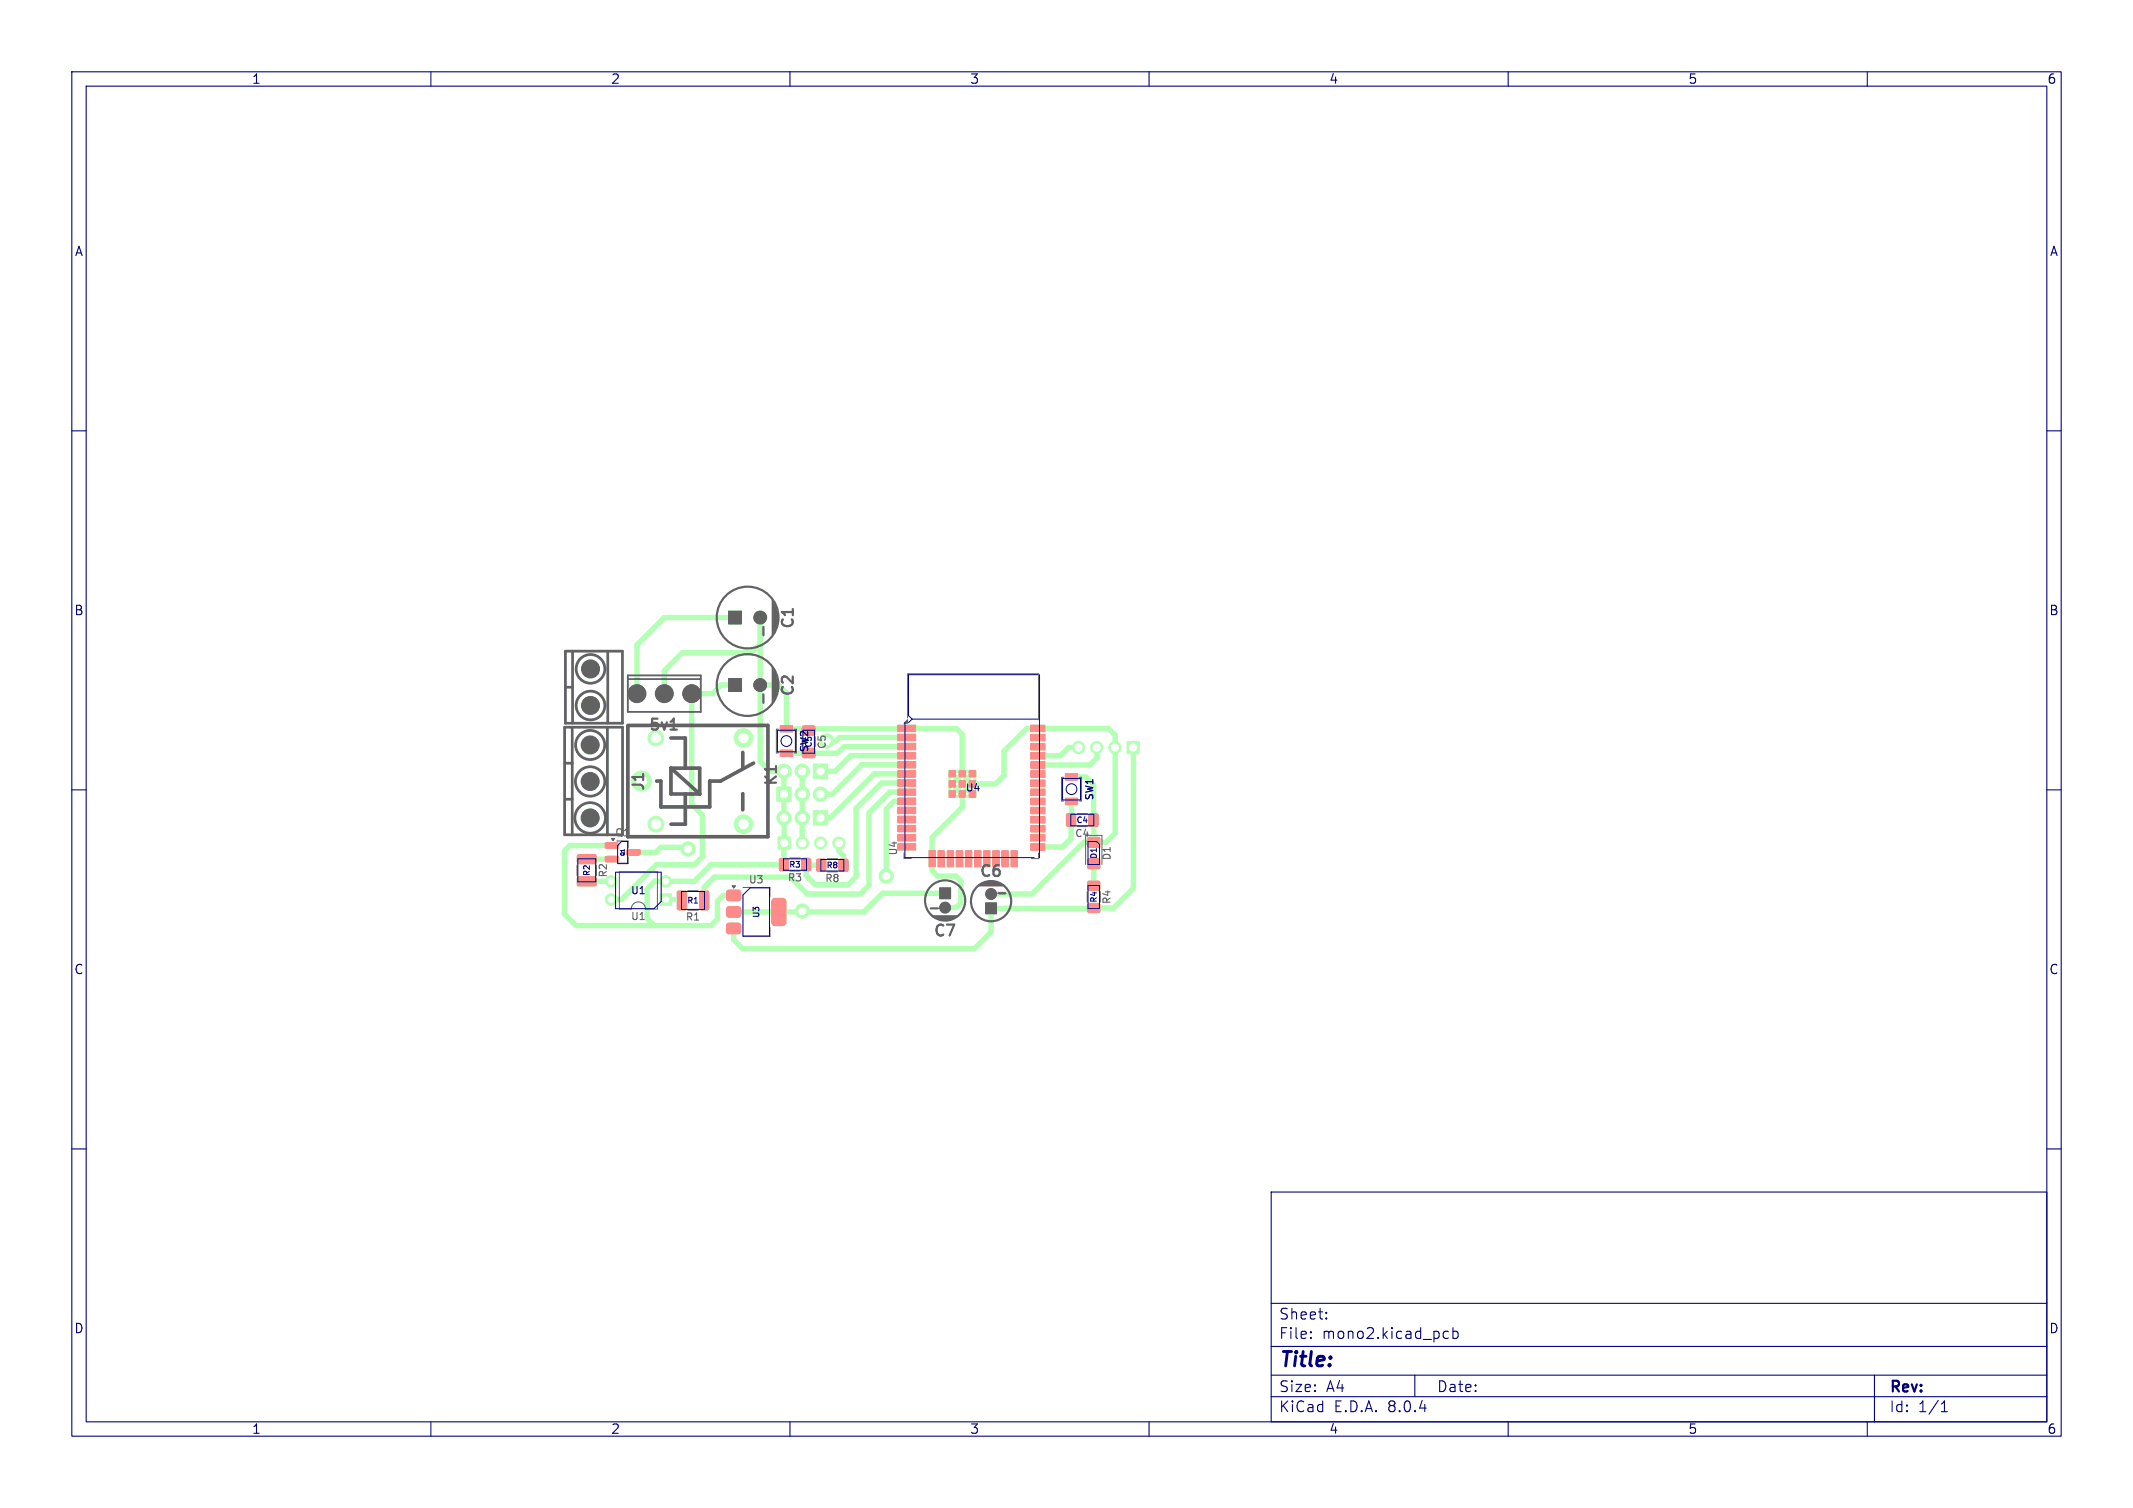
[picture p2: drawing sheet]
<svg xmlns="http://www.w3.org/2000/svg" width="297mm" height="210mm" viewBox="0 0 297 210" stroke-linecap="round" stroke-linejoin="round" font-family="sans-serif">
<g fill="#b3ffb3" stroke="#b3ffb3" stroke-width=".14">
<path d="M125 101h2.5v.9h-2.5z"/>
<path d="M125 102.2h2.5v.9h-2.5z"/>
<path d="M125 103.5h2.5v.9h-2.5z"/>
<path d="M125 104.8h2.5v.9h-2.5z"/>
<path d="M125 106.1h2.5v.9h-2.5z"/>
<path d="M125 107.3h2.5v.9h-2.5z"/>
<path d="M125 108.6h2.5v.9h-2.5z"/>
<path d="M125 109.9h2.5v.9h-2.5z"/>
<path d="M125 111.1h2.5v.9h-2.5z"/>
<path d="M125 112.4h2.5v.9h-2.5z"/>
<path d="M125 113.7h2.5v.9h-2.5z"/>
<path d="M125 114.9h2.5v.9h-2.5z"/>
<path d="M125 116.2h2.5v.9h-2.5z"/>
<path d="M125 117.5h2.5v.9h-2.5z"/>
<path d="M129.3 118.5h.9v2.2h-.9z"/>
<path d="M130.6 118.5h.9v2.2h-.9z"/>
<path d="M131.9 118.5h.9v2.2h-.9z"/>
<path d="M133.2 118.5h.9v2.2h-.9z"/>
<path d="M134.4 118.5h.9v2.2h-.9z"/>
<path d="M135.7 118.5h.9v2.2h-.9z"/>
<path d="M137 118.5h.9v2.2h-.9z"/>
<path d="M138.2 118.5h.9v2.2h-.9z"/>
<path d="M139.5 118.5h.9v2.2h-.9z"/>
<path d="M140.8 118.5h.9v2.2h-.9z"/>
<path d="M143.5 117.5h2v.9h-2z"/>
<path d="M143.5 116.2h2v.9h-2z"/>
<path d="M143.5 115h2v.9h-2z"/>
<path d="M143.5 113.7h2v.9h-2z"/>
<path d="M143.5 112.4h2v.9h-2z"/>
<path d="M143.5 111.2h2v.9h-2z"/>
<path d="M143.5 109.9h2v.9h-2z"/>
<path d="M143.5 108.6h2v.9h-2z"/>
<path d="M143.5 107.3h2v.9h-2z"/>
<path d="M143.5 106.1h2v.9h-2z"/>
<path d="M143.5 104.8h2v.9h-2z"/>
<path d="M143.5 103.5h2v.9h-2z"/>
<path d="M143.5 102.3h2v.9h-2z"/>
<path d="M143.5 101h2v.9h-2z"/>
<path d="M132.2 107.3h.9v.9h-.9z"/>
<path d="M132.2 108.7h.9v.9h-.9z"/>
<path d="M132.2 110.1h.9v.9h-.9z"/>
<path d="M133.5 107.3h1v.9h-1z"/>
<path d="M133.5 108.7h1v.9h-1z"/>
<path d="M132.1 107.3h3.8v3.8h-3.8z"/>
<path d="M133.5 110.1h1v.9h-1z"/>
<path d="M134.9 107.3h1v.9h-1z"/>
<path d="M134.9 108.7h1v.9h-1z"/>
<path d="M134.9 110.1h1v.9h-1z"/>
<path d="M108.3 116.5h1.7v1.7h-1.7z"/>
<path d="M137.2 125.7h1.6v1.6h-1.6z"/>
<path d="M84.3 117.4h1.7l.1 .1v.5l-.1 .1h-1.6l-.1-.2z"/>
<path d="M84.3 119.3h1.7l.1 .2v.4l-.1 .2-1.6-.1-.1-.2z"/>
<path d="M87.3 118.4l1.7-.1 .1 .2v.5l-.1 .1h-1.6l-.1-.2z"/>
<path d="M156.9 103.2h1.7v1.8h-1.7z"/>
<path d="M101.4 85.1h1.8v1.8h-1.8z"/>
<path d="M113.8 119.7l.1-.1 1 .1 .1 .2-.1 1.4-.1 .1-1-.1-.1-.2z"/>
<path d="M116.9 119.7l.2-.1 .9 .1 .1 .2-.1 1.4-.2 .1-.9-.1-.1-.2z"/>
<path d="M108.6 119.6l.2-.1 .9 .1 .1 .2-.1 1.4-.2 .1-.9-.1-.1-.2z"/>
<path d="M111.7 119.6l.1-.1 1 .1 .1 .2-.1 1.4-.1 .1-1-.1-.1-.2z"/>
<path d="M97.5 124.1h.9l.3 .1v2.3l-.2 .2h-.8l-.3-.1z"/>
<path d="M94.4 124.1h1l.2 .1v2.3l-.2 .2h-.9l-.2-.1z"/>
<path d="M130.8 123.6h1.6v1.6h-1.6z"/>
<path d="M151.5 125.9l.2-.1 1.4 .1 .1 .2-.1 .9-.2 .1-1.4-.1-.1-.2z"/>
<path d="M151.5 122.8l.2-.1 1.4 .1 .1 .1-.1 1-.2 .1-1.4-.1-.1-.1z"/>
<path d="M151.7 113.4l.2-.1 1 .1v.1v1.5l-.2 .1-1-.1-.1-.2z"/>
<path d="M148.5 113.4l.2-.1 1 .1 .1 .1-.1 1.5-.1 .1-1.1-.1v-.2z"/>
<path d="M113.2 112.9h2v2h-2z"/>
<path d="M108.2 109.6h2v2h-2z"/>
<path d="M108.7 101.1h1.7v.9h-1.7z"/>
<path d="M108.7 104.4h1.7v1h-1.7z"/>
<path d="M111.8 104.3l.1-.1 1.5 .1 .1 .1-.1 1.1h-.2h-1.4l-.1-.2z"/>
<path d="M111.8 101.1h.1h1.5l.1 .2-.1 1-.2 .1-1.4-.1-.1-.2z"/>
<path d="M101.4 94.5h1.8v1.8h-1.8z"/>
<path d="M91.9 124.5h1.6v1.6h-1.6z"/>
<path d="M101.3 124l.2-.1 1.5 .1 .1 .3v1l-.3 .2-1.5-.1-.2-.3 .1-.9z"/>
<path d="M101.3 126.3l.2-.1 1.5 .1 .1 .3v1l-.3 .2-1.5-.1-.2-.3 .1-.9z"/>
<path d="M107.6 125.2l.2-.1h1.1l.3 .1 .2 .2 .1 3-.1 .2-.2 .2-1.4 .1-.3-.3-.1-3z"/>
<path d="M101.3 128.6l.2-.1 1.5 .1 .1 .3v1l-.3 .2-1.5-.1-.2-.3 .1-.9z"/>
<path d="M113.2 106.4h2v2h-2z"/>
<path d="M151.5 116.7l.2-.1 1.4 .1 .1 .1-.1 1.2h-.2h-1.4l-.1-.2z"/>
<path d="M151.5 119.6h.2h1.4l.1 .2-.1 1.1-.2 .1-1.4-.1-.1-.1z"/>
<path d="M80.4 122.2l2.5-.1 .1 .3v.8l-.2 .2h-2.3l-.1-.2z"/>
<path d="M80.4 119.1l2.5-.1 .1 .2v.9l-.2 .2h-2.3l-.1-.2z"/>
<path d="M148.3 111.1h1.7v1h-1.7z"/>
<path d="M148.3 107.8h1.7v.9h-1.7z"/>
<circle cx="132.6" cy="108.5" r=".3"/>
<circle cx="132.6" cy="109.9" r=".3"/>
<circle cx="133.3" cy="107.8" r=".3"/>
<circle cx="133.3" cy="109.2" r=".3"/>
<circle cx="133.3" cy="110.6" r=".3"/>
<circle cx="134" cy="108.5" r=".3"/>
<circle cx="134" cy="109.9" r=".3"/>
<circle cx="134.7" cy="107.8" r=".3"/>
<circle cx="134.7" cy="109.2" r=".3"/>
<circle cx="135.4" cy="108.5" r=".3"/>
<circle cx="111.7" cy="117.4" r=".85"/>
<circle cx="114.3" cy="117.4" r=".85"/>
<circle cx="116.8" cy="117.4" r=".85"/>
<circle cx="138" cy="124.5" r=".76"/>
<circle cx="155.2" cy="104.1" r=".85"/>
<circle cx="152.7" cy="104.1" r=".85"/>
<circle cx="150.2" cy="104.1" r=".85"/>
<circle cx="105.8" cy="86" r=".9"/>
<circle cx="131.6" cy="126.4" r=".76"/>
<circle cx="96.3" cy="96.6" r="1.25"/>
<circle cx="92.5" cy="96.6" r="1.25"/>
<circle cx="88.7" cy="96.6" r="1.25"/>
<circle cx="111.7" cy="113.9" r="1"/>
<circle cx="109.2" cy="113.9" r="1"/>
<circle cx="111.7" cy="110.6" r="1"/>
<circle cx="114.2" cy="110.6" r="1"/>
<circle cx="82.2" cy="103.7" r="1.25"/>
<circle cx="82.2" cy="108.8" r="1.25"/>
<circle cx="82.2" cy="113.9" r="1.25"/>
<circle cx="105.8" cy="95.4" r=".9"/>
<circle cx="92.7" cy="122.7" r=".8"/>
<circle cx="85.1" cy="122.7" r=".8"/>
<circle cx="85.1" cy="125.3" r=".8"/>
<circle cx="111.7" cy="107.4" r="1"/>
<circle cx="109.2" cy="107.4" r="1"/>
<circle cx="89.3" cy="108.8" r="1.4"/>
<circle cx="91.3" cy="114.8" r="1.1"/>
<circle cx="103.5" cy="114.8" r="1.3"/>
<circle cx="103.5" cy="102.8" r="1.3"/>
<circle cx="91.3" cy="102.8" r="1.1"/>
<circle cx="82.2" cy="93.2" r="1.25"/>
<circle cx="82.2" cy="98.2" r="1.25"/>
<circle cx="111.7" cy="126.9" r="1"/>
<circle cx="123.4" cy="122" r="1"/>
<circle cx="115.1" cy="103.2" r="1"/>
<circle cx="95.8" cy="118.2" r="1"/>
</g>
<g fill="none" stroke="#b3ffb3" stroke-width=".75">
<path d="M102.4 95.4h-2l-1.2 1.2h-2.9v15.4l1.5 1.5v5.8l-1.1 1.1h-5.3l-4.9 4.9h-1.4M102.4 86h-9.9l-3.8 3.8v6.8M105.8 95.4h2.6l1.1 1.1v5l23.6-.1 .9 .9M105.8 86v20.1l1.4 1.3M105.8 89.7l-1.1 1.2h-9.7l-2.5 2.5v3.2M81.7 119.7h3.5M85.2 117.8h-5.8l-.8 .7v8.8l1.6 1.6h18.8l.9-.9v-2.5l.8-.8h1.4M95.8 118.2l-.2-.2h-3.6l-.7 .7h-3.1M109.2 107.4l-.1 13h-10.1l-2.3 2.3h-5.5l-1.1 1.1v4.1l1 1M109.2 113.9h.1M109.2 117.4h-.1M111.7 107.4v10"/>
<path d="M116.8 117.4v1.1l.7 .6v1.4M126.2 110.3h-2.3l-2.9 2.9v10.1l-1.2 1.2h-7.4l-2.3-2.3h-10.7l-1.3 1.3v1.9M126.2 106.5h-6.2l-4.1 4.1h-1.7M126.2 102.7h-9.3l-.5 .5h-1.3M126.2 109h-3.4l-3.6 3.6v9.5l-1.1 1.1h-4.6l-1.3-1.3v-1.5l.2 .1h2M126.2 107.8h-4.5l-6.1 6.1h-1.3M126.2 105.2h-7.7l-2.2 2.2h-2.1M126.2 104h-8.7l-.9 .9h-7.1M126.2 111.6h-1.7l-1.1 1.1v9.3M134 102.3v6.2M134 109.2v3.2l-4.2 4.2v4.6l.7 .8h2.6l.7 .7v3l-.7 .7h-1.5M134 102.3h.1"/>
<path d="M135.4 109.2h3.2l1.2-1.2v-3.4l3.2-3.2h11.3l1 1v13.6l-1.3 1.3h-3.1l-7.2 7.2h-5.7M144.5 101.4l.1 .1M149.2 111.6l-.1 5.2-1.2 1.2h-3.4M149.2 108.2h2l1.1 1.1v8M150.2 104.1h-1.4l-1.2 1.2h-3.1l.1 .1M152.7 104.1v1.5l-.9 .9h-7.3M157.8 104.1v19.6l-2.8 2.8h-17v3.3l-2.3 2.3h-32.3l-1.3-1.3v-1.5M81.7 122.7h3.4M81.7 122.7v.1M92.7 125.3h2.1l.2 .1M131.6 124.4h-8.7l-2.6 2.6h-8.5l-.1-.1-.1 .1h-9.5M152.3 120.3v2.6"/>
</g>
<g fill="#fff" stroke="#fff" stroke-width=".14">
<circle cx="111.7" cy="126.9" r=".5"/>
<circle cx="123.4" cy="122" r=".5"/>
<circle cx="95.8" cy="118.2" r=".5"/>
<circle cx="132.6" cy="108.5" r=".1"/>
<circle cx="132.6" cy="109.9" r=".1"/>
<circle cx="133.3" cy="107.8" r=".1"/>
<circle cx="133.3" cy="109.2" r=".1"/>
<circle cx="133.3" cy="110.6" r=".1"/>
<circle cx="134" cy="108.5" r=".1"/>
<circle cx="134" cy="109.9" r=".1"/>
<circle cx="134.7" cy="107.8" r=".1"/>
<circle cx="135.4" cy="108.5" r=".1"/>
<circle cx="109.2" cy="117.4" r=".5"/>
<circle cx="111.7" cy="117.4" r=".5"/>
<circle cx="114.3" cy="117.4" r=".5"/>
<circle cx="116.8" cy="117.4" r=".5"/>
<circle cx="138" cy="126.5" r=".32"/>
<circle cx="138" cy="124.5" r=".32"/>
<circle cx="157.8" cy="104.1" r=".5"/>
<circle cx="155.2" cy="104.1" r=".5"/>
<circle cx="152.7" cy="104.1" r=".5"/>
<circle cx="150.2" cy="104.1" r=".5"/>
<circle cx="105.8" cy="86" r=".4"/>
<circle cx="102.3" cy="86" r=".4"/>
<circle cx="131.6" cy="124.4" r=".32"/>
<circle cx="131.6" cy="126.4" r=".32"/>
<circle cx="96.3" cy="96.6" r=".62"/>
<circle cx="92.5" cy="96.6" r=".62"/>
<circle cx="88.7" cy="96.6" r=".62"/>
<circle cx="114.2" cy="113.9" r=".5"/>
<circle cx="111.7" cy="113.9" r=".5"/>
<circle cx="109.2" cy="113.9" r=".5"/>
<circle cx="109.2" cy="110.6" r=".5"/>
<circle cx="111.7" cy="110.6" r=".5"/>
<circle cx="114.2" cy="110.6" r=".5"/>
<circle cx="82.2" cy="103.7" r=".65"/>
<circle cx="82.2" cy="108.8" r=".65"/>
<circle cx="82.2" cy="113.9" r=".65"/>
<circle cx="109.5" cy="103.2" r=".4"/>
<circle cx="105.8" cy="95.4" r=".4"/>
<circle cx="102.3" cy="95.4" r=".4"/>
<circle cx="92.7" cy="125.3" r=".4"/>
<circle cx="92.7" cy="122.7" r=".4"/>
<circle cx="85.1" cy="122.7" r=".4"/>
<circle cx="85.1" cy="125.3" r=".4"/>
<circle cx="114.2" cy="107.4" r=".5"/>
<circle cx="111.7" cy="107.4" r=".5"/>
<circle cx="109.2" cy="107.4" r=".5"/>
<circle cx="91.3" cy="114.8" r=".65"/>
<circle cx="103.5" cy="114.8" r=".65"/>
<circle cx="103.5" cy="102.8" r=".65"/>
<circle cx="91.3" cy="102.8" r=".65"/>
<circle cx="82.2" cy="93.2" r=".65"/>
<circle cx="82.2" cy="98.2" r=".65"/>
<circle cx="149.2" cy="109.9" r=".4"/>
</g>
<g fill="#ff8a8a" stroke="#ff8a8a" stroke-width=".14">
<path d="M125 101h2.5v.9h-2.5z"/>
<path d="M125 102.2h2.5v.9h-2.5z"/>
<path d="M125 103.5h2.5v.9h-2.5z"/>
<path d="M125 104.8h2.5v.9h-2.5z"/>
<path d="M125 106.1h2.5v.9h-2.5z"/>
<path d="M125 107.3h2.5v.9h-2.5z"/>
<path d="M125 108.6h2.5v.9h-2.5z"/>
<path d="M125 109.9h2.5v.9h-2.5z"/>
<path d="M125 111.1h2.5v.9h-2.5z"/>
<path d="M125 112.4h2.5v.9h-2.5z"/>
<path d="M125 113.7h2.5v.9h-2.5z"/>
<path d="M125 114.9h2.5v.9h-2.5z"/>
<path d="M125 116.2h2.5v.9h-2.5z"/>
<path d="M125 117.5h2.5v.9h-2.5z"/>
<path d="M129.3 118.5h.9v2.2h-.9z"/>
<path d="M130.6 118.5h.9v2.2h-.9z"/>
<path d="M131.9 118.5h.9v2.2h-.9z"/>
<path d="M133.2 118.5h.9v2.2h-.9z"/>
<path d="M134.4 118.5h.9v2.2h-.9z"/>
<path d="M135.7 118.5h.9v2.2h-.9z"/>
<path d="M137 118.5h.9v2.2h-.9z"/>
<path d="M138.2 118.5h.9v2.2h-.9z"/>
<path d="M139.5 118.5h.9v2.2h-.9z"/>
<path d="M140.8 118.5h.9v2.2h-.9z"/>
<path d="M143.5 117.5h2v.9h-2z"/>
<path d="M143.5 116.2h2v.9h-2z"/>
<path d="M143.5 115h2v.9h-2z"/>
<path d="M143.5 113.7h2v.9h-2z"/>
<path d="M143.5 112.4h2v.9h-2z"/>
<path d="M143.5 111.2h2v.9h-2z"/>
<path d="M143.5 109.9h2v.9h-2z"/>
<path d="M143.5 108.6h2v.9h-2z"/>
<path d="M143.5 107.3h2v.9h-2z"/>
<path d="M143.5 106.1h2v.9h-2z"/>
<path d="M143.5 104.8h2v.9h-2z"/>
<path d="M143.5 103.5h2v.9h-2z"/>
<path d="M143.5 102.3h2v.9h-2z"/>
<path d="M143.5 101h2v.9h-2z"/>
<path d="M132.2 107.3h.9v.9h-.9z"/>
<path d="M132.2 108.7h.9v.9h-.9z"/>
<path d="M132.2 110.1h.9v.9h-.9z"/>
<path d="M133.5 107.3h1v.9h-1z"/>
<path d="M133.5 108.7h1v.9h-1z"/>
<path d="M133.5 110.1h1v.9h-1z"/>
<path d="M134.9 107.3h1v.9h-1z"/>
<path d="M134.9 108.7h1v.9h-1z"/>
<path d="M134.9 110.1h1v.9h-1z"/>
<path d="M84.3 117.4h1.7l.1 .1v.5l-.1 .1h-1.6l-.1-.2z"/>
<path d="M84.3 119.3h1.7l.1 .2v.4l-.1 .2-1.6-.1-.1-.2z"/>
<path d="M87.3 118.4l1.7-.1 .1 .2v.5l-.1 .1h-1.6l-.1-.2z"/>
<path d="M113.8 119.7l.1-.1 1 .1 .1 .2-.1 1.4-.1 .1-1-.1-.1-.2z"/>
<path d="M116.9 119.7l.2-.1 .9 .1 .1 .2-.1 1.4-.2 .1-.9-.1-.1-.2z"/>
<path d="M108.6 119.6l.2-.1 .9 .1 .1 .2-.1 1.4-.2 .1-.9-.1-.1-.2z"/>
<path d="M111.7 119.6l.1-.1 1 .1 .1 .2-.1 1.4-.1 .1-1-.1-.1-.2z"/>
<path d="M97.5 124.1h.9l.3 .1v2.3l-.2 .2h-.8l-.3-.1z"/>
<path d="M94.4 124.1h1l.2 .1v2.3l-.2 .2h-.9l-.2-.1z"/>
<path d="M151.5 125.9l.2-.1 1.4 .1 .1 .2-.1 .9-.2 .1-1.4-.1-.1-.2z"/>
<path d="M151.5 122.8l.2-.1 1.4 .1 .1 .1-.1 1-.2 .1-1.4-.1-.1-.1z"/>
<path d="M151.7 113.4l.2-.1 1 .1v.1v1.5l-.2 .1-1-.1-.1-.2z"/>
<path d="M148.5 113.4l.2-.1 1 .1 .1 .1-.1 1.5-.1 .1-1.1-.1v-.2z"/>
<path d="M108.7 101.1h1.7v.9h-1.7z"/>
<path d="M108.7 104.4h1.7v1h-1.7z"/>
<path d="M111.8 104.3l.1-.1 1.5 .1 .1 .1-.1 1.1h-.2h-1.4l-.1-.2z"/>
<path d="M111.8 101.1h.1h1.5l.1 .2-.1 1-.2 .1-1.4-.1-.1-.2z"/>
<path d="M101.3 124l.2-.1 1.5 .1 .1 .3v1l-.3 .2-1.5-.1-.2-.3 .1-.9z"/>
<path d="M101.3 126.3l.2-.1 1.5 .1 .1 .3v1l-.3 .2-1.5-.1-.2-.3 .1-.9z"/>
<path d="M107.6 125.2l.2-.1h1.1l.3 .1 .2 .2 .1 3-.1 .2-.2 .2-1.4 .1-.3-.3-.1-3z"/>
<path d="M101.3 128.6l.2-.1 1.5 .1 .1 .3v1l-.3 .2-1.5-.1-.2-.3 .1-.9z"/>
<path d="M151.5 116.7l.2-.1 1.4 .1 .1 .1-.1 1.2h-.2h-1.4l-.1-.2z"/>
<path d="M151.5 119.6h.2h1.4l.1 .2-.1 1.1-.2 .1-1.4-.1-.1-.1z"/>
<path d="M80.4 122.2l2.5-.1 .1 .3v.8l-.2 .2h-2.3l-.1-.2z"/>
<path d="M80.4 119.1l2.5-.1 .1 .2v.9l-.2 .2h-2.3l-.1-.2z"/>
<path d="M148.3 111.1h1.7v1h-1.7z"/>
<path d="M148.3 107.8h1.7v.9h-1.7z"/>
</g>
<g fill="none" stroke="#626262" stroke-width=".3">
<path d="M106.3 87.3v1.2M106.3 96.7v1.2M107.6 83.6v4.8M107.6 93v4.8M107.8 84.2v3.6M107.8 93.6v3.6M108 84.6v2.8M108 94v2.8M108.2 85.2v1.7M108.2 94.6v1.7M89.6 107.8v.8M93.4 101.6h.8"/>
<path d="M108.1 106.7v.8M129.6 126.5h1M129.9 127.6h3.4M130.3 127.8h2.6M130.8 128h1.6M136.3 123.3h3.4M139 124.4h1"/>
<circle cx="104.1" cy="86" r="4.3"/>
<circle cx="104.1" cy="95.4" r="4.3"/>
<circle cx="131.6" cy="125.4" r="2.8"/>
<circle cx="138" cy="125.5" r="2.8"/>
</g>
<g fill="none" stroke="#626262" stroke-width=".14">
<path d="M126.4 100v-6.2h18.2v6.5M87.5 117.1v1M87.5 119.4v.9h-1.5M108.4 101.5h-.3v3.3h.3M110 119.5h1.4M110.6 101.5h.3v3.3h-.3M115.2 119.6h1.4M125.9 118.8v.8h1M144.6 118.8v.8h-1M148.1 108.2h-.3v3.3h.3M150 113.3h1.4M150.3 108.2h.3v3.3h-.3"/>
<path d="M80.3 120.5v1.4M83.1 120.5v1.4M86.2 121.4h5.3v5.2h-1.6a1 1 0 0 0-1-1 1 1 0 0 0-1 1h-1.7zM95.8 126.8h1.4M95.8 124h1.4M103.4 123.6h3.8v1.2M107.2 129.2v1.2h-3.8M151.2 120.4v-4.1h2.2v4.1M151.4 124.2v1.4"/>
</g>
<g fill="#626262" stroke="#626262" stroke-width=".14">
<path d="M126.4 100.2v.5h-.5z"/>
<path d="M85.1 116.8h.5l-.2 .3z"/>
<path d="M101.9 123.4h.5l-.2 .3z"/>
<path d="M137.2 125.7h1.6v1.6h-1.6z"/>
<path d="M101.4 85.1h1.8v1.8h-1.8z"/>
<path d="M130.8 123.6h1.6v1.6h-1.6z"/>
<path d="M101.4 94.5h1.8v1.8h-1.8z"/>
<circle cx="138" cy="124.5" r=".76"/>
<circle cx="105.8" cy="86" r=".9"/>
<circle cx="131.6" cy="126.4" r=".76"/>
<circle cx="96.3" cy="96.6" r="1.25"/>
<circle cx="92.5" cy="96.6" r="1.25"/>
<circle cx="88.7" cy="96.6" r="1.25"/>
<circle cx="82.2" cy="103.7" r="1.25"/>
<circle cx="82.2" cy="108.8" r="1.25"/>
<circle cx="82.2" cy="113.9" r="1.25"/>
<circle cx="105.8" cy="95.4" r=".9"/>
<circle cx="82.2" cy="93.2" r="1.25"/>
<circle cx="82.2" cy="98.2" r="1.25"/>
</g>
<path d="M87.4 94.1h10.2v5h-10.2zM87.4 94.6h10.2" fill="none" stroke="#626262" stroke-width=".25"/>
<g fill="none" stroke="#626262" stroke-width=".38">
<path d="M78.7 90.7v10h8v-10M78.7 90.7h8M78.7 95.7h1M79.7 90.7v10M84.6 90.7v10M78.6 101.3h8.1v15h-8.1zM78.6 106.3h1.1M78.7 111.3h1M79.7 101.3v15M84.6 101.3v15"/>
<circle cx="82.2" cy="93.1" r="2"/>
<circle cx="82.2" cy="98.3" r="2"/>
<circle cx="82.2" cy="103.7" r="2.03"/>
<circle cx="82.2" cy="113.9" r="2.13"/>
<circle cx="82.2" cy="108.8" r="2.05"/>
</g>
<path d="M87.4 101h19.5v15.5h-19.5v-15.4M93.4 107v3.6h4M93.4 102.8h2v4.2M93.4 107l4 3.6M93.4 107h4v3.6M95.4 110.6v4.2h-2M103.4 104.8v2.2M103.4 110.5v2.3M104.9 106.3l-4.6 2.5h-1.5v3.6h-6.8v-3.6h-.6" fill="none" stroke="#626262" stroke-width=".51"/>
<g fill="none" stroke="#000080" stroke-width=".15">
<path d="M10 10h277v190h-277zM12 12h273v186h-273zM60 10v2M110 10v2M160 10v2M210 10v2M260 10v2M10 60h2M285 60h2M10 110h2M285 110h2M10 160h2"/>
<path d="M285 160h2M177 166h108v32h-108zM60 198v2M110 198v2M160 198v2M177 194.5h108M177 191.5h108M177 187.5h108M177 181.5h108M182.5 186.3h.1l-.1 .1M182.5 186.3v.1M182.5 185.5v.1"/>
<path d="M182.5 185.5h.1l-.1 .1M184.7 183.6v.1M184.7 183.6h-.1l.1 .1M184.7 182.8v.1M184.7 182.8h-.1l.1 .1M197 191.5v3M201.1 186.3l.1 .1 .5-.1M201.1 185.5l.1-.1 .5 .1M202.3 185.5l.4-.1 .3 .3v.4l-.1 .2-.2 .1-.4-.1M202.3 184.9v1.5M210 198v2M260 198v2"/>
<path d="M261 191.5v6.5M270.3 196.6h.9M270.3 195.5l.4-.4v1.5"/>
</g>
<g fill="none" stroke="#000080" stroke-width=".14">
<path d="M144.5 94h-18v5.6l.5 .5M144.8 94v25.5M80.5 119.6h2.4v3.2h-2.4zM86.5 117.2l-.5 .6v2.4M87.4 117.2v3h-1.4M108.2 101.7h2.6v3h-2.6zM109.1 119.6h3.2v1.6h-3.2zM111.8 101.7h1.6v3.2h-1.6zM114.3 119.7h3.2v1.6h-3.2zM126 100.6v18.8h18M127 100.1l-.5 .5M127 100.1h17.5"/>
<path d="M147.9 108.4h2.6v3h-2.6zM149.1 113.4h3.2v1.6h-3.2zM151.5 117.2h1.2l.4 .4v2.8h-1.6zM85.7 121.5h6.4v4l-1 1h-5.4zM94.9 124.2h3.2v2.4h-3.2zM104.4 123.7h2.7v6.7h-3.7v-5.7zM151.5 123.3h1.6v3.2h-1.6z"/>
<circle cx="109.5" cy="103.2" r=".75"/>
<circle cx="149.2" cy="109.9" r=".75"/>
</g>
<text font-size="2.8" fill="#000080" x="178" y="190.9">Title:</text>
<g font-size="2.1" fill="#626262">
<text x="110.9" y="87.8" transform="rotate(-90 110.9 87.8)">C1</text>
<text x="110.9" y="97.2" transform="rotate(-90 110.9 97.2)">C2</text>
<text x="90.2" y="102.1">5v1</text>
<text x="90.1" y="110.4" transform="rotate(-90 90.1 110.4)">J1</text>
<text x="108.6" y="109.7" transform="rotate(-90 108.6 109.7)">K1</text>
<text x="136.2" y="122.5">C6</text>
<text x="129.8" y="130.8">C7</text>
</g>
<g font-size="2.1" fill="#000080">
<text x="178" y="184">Sheet:</text>
<text x="178" y="186.7">File:</text>
<text x="184.1" y="186.7">mono2.kicad_pcb</text>
<text x="178" y="196.9">KiCad</text>
<text x="178" y="194.1">Size:</text>
<text x="184.7" y="194.1">A4</text>
<text x="185.7" y="196.9">E.D.A.</text>
<text x="193.3" y="196.9">8.0.4</text>
<text x="200" y="194.1">Date:</text>
<text x="263" y="194.3">Rev:</text>
<text x="263" y="196.9">Id:</text>
<text x="267.1" y="196.9">1/1</text>
</g>
<g font-size="1.8" fill="#000080">
<text x="35" y="11.9">1</text>
<text x="85" y="11.9">2</text>
<text x="135" y="11.9">3</text>
<text x="185" y="11.9">4</text>
<text x="235" y="11.9">5</text>
<text x="285" y="11.9">6</text>
<text x="10.3" y="35.9">A</text>
<text x="285.4" y="35.9">A</text>
<text x="10.3" y="85.9">B</text>
<text x="285.3" y="85.9">B</text>
<text x="10.3" y="135.9">C</text>
<text x="285.3" y="135.9">C</text>
<text x="10.3" y="185.9">D</text>
<text x="285.3" y="185.9">D</text>
<text x="35" y="199.9">1</text>
<text x="85" y="199.9">2</text>
<text x="135" y="199.9">3</text>
<text x="185" y="199.9">4</text>
<text x="235" y="199.9">5</text>
<text x="285" y="199.9">6</text>
</g>
<g font-size="1.4" fill="#000080">
<text x="112.7" y="104.8" transform="rotate(-90 112.7 104.8)">SW2</text>
<text x="134.4" y="110.4">U4</text>
<text x="152.4" y="111.5" transform="rotate(-90 152.4 111.5)">SW1</text>
<text x="85.6" y="116.7">Q1</text>
<text x="87.8" y="124.7">U1</text>
</g>
<g font-size="1.4" fill="#626262">
<text x="115.2" y="104.4" transform="rotate(-90 115.2 104.4)">C5</text>
<text x="125.1" y="119.2" transform="rotate(-90 125.1 119.2)">U4</text>
<text x="149.6" y="116.8">C4</text>
<text x="154.8" y="119.9" transform="rotate(-90 154.8 119.9)">D1</text>
<text x="84.7" y="122.3" transform="rotate(-90 84.7 122.3)">R2</text>
<text x="104.2" y="123.2">U3</text>
<text x="109.6" y="122.9">R3</text>
<text x="114.8" y="123">R8</text>
<text x="87.8" y="128.3">U1</text>
<text x="95.4" y="128.4">R1</text>
<text x="154.8" y="126" transform="rotate(-90 154.8 126)">R4</text>
</g>
<g font-size="1.1" fill="#000080">
<text x="113.2" y="104.2" transform="rotate(-90 113.2 104.2)">C5</text>
<text x="149.8" y="114.8">C4</text>
<text x="152.9" y="119.7" transform="rotate(-90 152.9 119.7)">D1</text>
<text x="82.3" y="122.1" transform="rotate(-90 82.3 122.1)">R2</text>
<text x="95.6" y="126">R1</text>
<text x="109.8" y="121">R3</text>
<text x="115" y="121.1">R8</text>
<text x="152.9" y="125.8" transform="rotate(-90 152.9 125.8)">R4</text>
<text x="105.9" y="127.9" transform="rotate(-90 105.9 127.9)">U3</text>
</g>
<text font-size=".7" fill="#000080" x="87.1" y="119.3" transform="rotate(-90 87.1 119.3)">Q1</text>
</svg>
